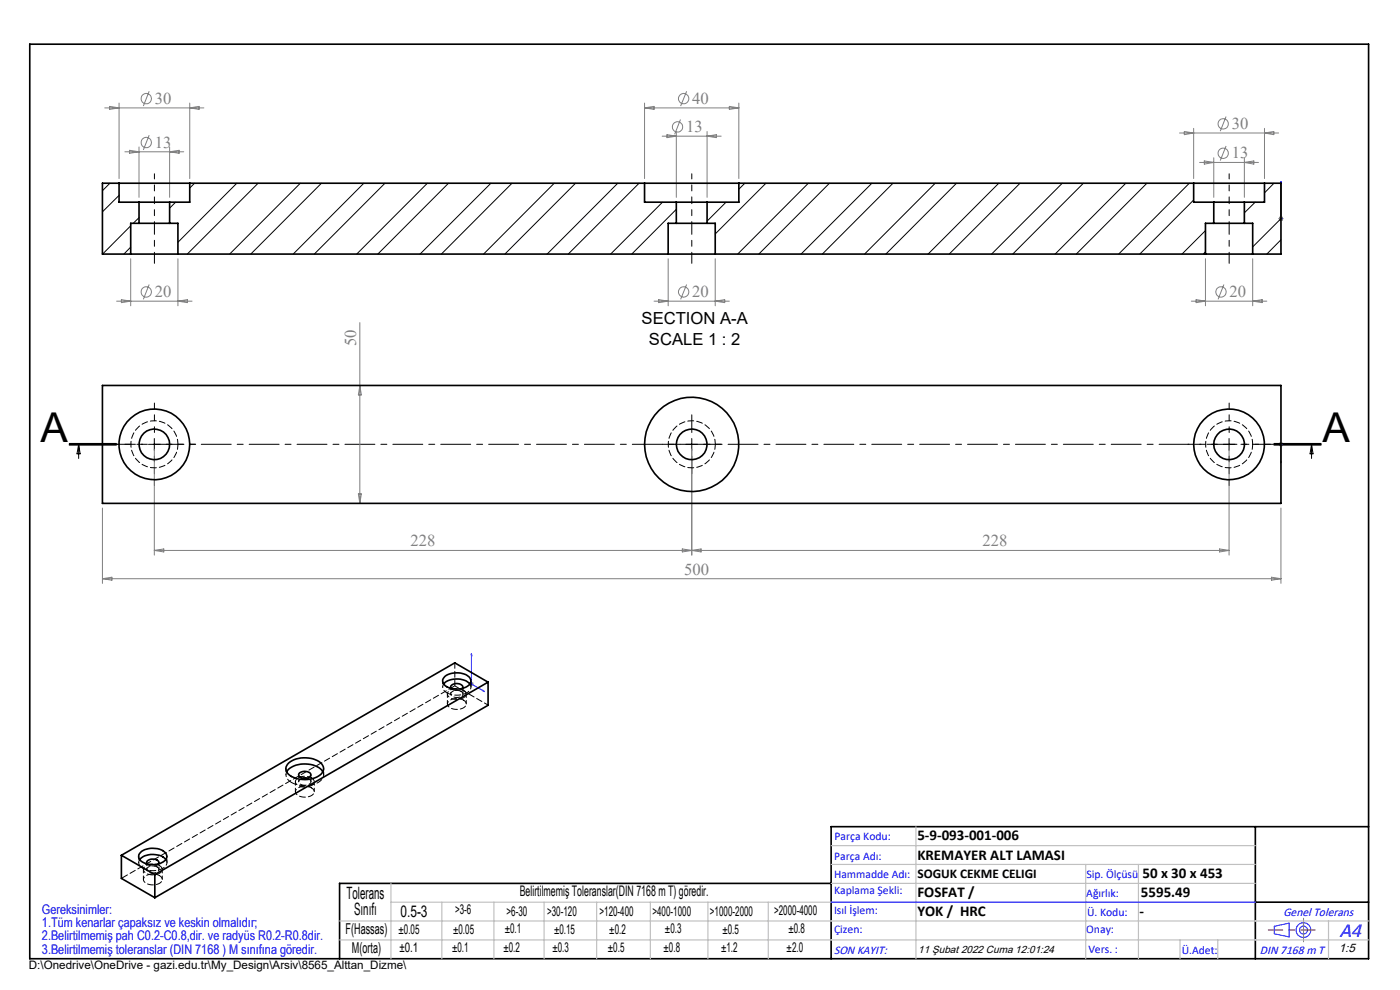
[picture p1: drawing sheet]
<svg xmlns="http://www.w3.org/2000/svg" width="297mm" height="210mm" viewBox="0 0 297 210" stroke-linecap="round" stroke-linejoin="round" font-family="sans-serif">
<g fill="none" stroke="#808080" stroke-width=".21">
<path d="M31.6 19.4l-1.2 3.1M145.7 19.4l-1.3 3.1M22.2 22.9h21.1M23.2 22.6l2.1 .3-2.1 .3zM25.3 21.9v16M26.5 32.2h12.5M27.5 31.9l2 .3-2 .3zM29.5 31.2v10.7M31.6 28.7l-1.2 3.1M36 31.2v10.7M36 32.2l2-.3v.6zM40.3 21.9v16"/>
<path d="M40.3 22.9l1.9-.3v.6zM136.7 22.9h20M136.7 21.9v16M136.7 22.9l2-.3v.6zM140.5 28.9h12.5M141.5 28.6l2 .3-2 .3zM143.5 27.9v14M144.4 25.4l-1.3 3.1M150 27.9v14M150 28.9l2-.3v.6zM154.7 22.6l2 .3-2 .3zM156.7 21.9v16"/>
<path d="M250.2 28.2h21.1M251.2 27.9l2 .3-2 .4zM253.2 27.2v10.7M254.5 34.5h12.5M255.5 34.1l2 .4-2 .3zM257.5 33.5v8.4M260.1 24.7l-1.2 3.1M260.1 31l-1.2 3.1M264 33.5v8.4M264 34.5l2-.4v.7zM268.3 27.2v10.7M268.3 28.2l1.9-.3v.7z"/>
<path d="M27.7 54.9v10M37.7 54.9v10M141.7 54.9v10M151.7 54.9v10M255.7 54.9v10M265.7 54.9v10M271.3 46.4h.9M271.4 46l.7 .7M271.7 45.9v1M272.1 46l-.7 .7M24.7 63.9h16M25.8 63.6l1.9 .3-1.9 .3z"/>
<path d="M31.6 60.4l-1.2 3.1M37.7 63.9l2.1-.3v.6zM76.3 68.4v38.4M138.7 63.9h16M139.7 63.6l2 .3-2 .3zM145.7 60.4l-1.3 3.1M151.7 63.9l2-.3v.6zM252.7 63.9h16M253.8 63.6l1.9 .3-1.9 .3zM259.6 60.4l-1.2 3.1M265.7 63.9l2.1-.3v.6zM32.7 95.3v22.4"/>
<path d="M76.3 81.8l.4 2h-.7zM146.8 95.3v22.4M260.7 95.3v22.4M271.3 94.3h.9M271.4 93.9l.7 .7M271.7 93.8v.9M272.1 93.9l-.7 .7M21.7 107.8v15.9M32.7 116.8l2-.4v.7zM76 104.8h.7l-.4 2zM144.7 116.4l4 .7v-.7l-4 .7zM258.7 116.4l2 .4-2 .3z"/>
<path d="M260.7 116.8h-228M271.7 107.8v15.9M21.7 122.8h250M21.7 122.8l2-.4v.7zM269.7 122.4l2 .4-2 .3zM99.5 145.1h1M99.7 144.7l.7 .7M100 144.6v1M100.4 144.7l-.7 .7"/>
<circle cx="31" cy="20.9" r="1.1"/>
<circle cx="31" cy="30.2" r="1.1"/>
<circle cx="143.7" cy="26.9" r="1.09"/>
<circle cx="145" cy="20.9" r="1.09"/>
<circle cx="259.5" cy="26.3" r="1.1"/>
<circle cx="259.5" cy="32.5" r="1.1"/>
<circle cx="31" cy="61.9" r="1.1"/>
<circle cx="145" cy="61.9" r="1.09"/>
<circle cx="259" cy="61.9" r="1.1"/>
</g>
<g fill="none" stroke="#00f" stroke-width=".21">
<path d="M271.7 38.5v.4v-.4M271.7 38.5v7.9M271.7 46.3v.2zM271.7 46.4h.1M271.7 98.2v-.4v.4M271.7 94.1v.3zM271.7 94.3h.1M271.7 94.3v3.9M100 138.6l.1 .4-.2-.1zM100 138.6v6.5l2.8 1.6M102.5 146.5l.3 .2-.3-.1zM176.3 191.4h90"/>
<path d="M270.3 196.5l3.2-.7v2.9l-3.2-.6z"/>
<circle cx="276.5" cy="197.3" r="1.57"/>
<circle cx="276.5" cy="197.3" r=".83"/>
</g>
<path d="M32.8 47.4v-4.5M146.8 47.4v-4.5M260.8 47.4v-4.5" fill="none" stroke="#000" stroke-width=".21" stroke-dasharray="15.2 1.3 1.3 1.3" stroke-dashoffset="14.9"/>
<path d="M32.8 42.9v-6M146.8 42.9v-6M260.8 42.9v-6" fill="none" stroke="#000" stroke-width=".21" stroke-dasharray="15.2 1.3 1.3 1.3" stroke-dashoffset="14.1"/>
<path d="M32.8 47.4v8.5M146.8 47.4v8.5M260.8 47.4v8.5" fill="none" stroke="#000" stroke-width=".21" stroke-dasharray="15.2 1.3 1.3 1.3" stroke-dashoffset="12.9"/>
<path d="M144.3 94.2h-3.8M146.8 91.7v-3.7M146.8 96.7v3.8M149.3 94.2h3.7" fill="none" stroke="#000" stroke-width=".21" stroke-dasharray="15.2 1.3 1.3 1.3"/>
<path d="M30.3 94.2h-6.3M32.8 91.7v-6.2M32.8 96.7v6.3M35.3 94.2h6.2M258.3 94.2h-6.3M260.8 91.7v-6.2M260.8 96.7v6.3M263.3 94.2h6.2" fill="none" stroke="#000" stroke-width=".21" stroke-dasharray="15.2 1.3 1.3 1.3" stroke-dashoffset="14"/>
<path d="M280.3 94.2h-265.6" fill="none" stroke="#000" stroke-width=".21" stroke-dasharray="6.3 1.3 1.3 1.3" stroke-dashoffset="2.5"/>
<g fill="none" stroke="#000" stroke-width=".21">
<path d="M14.7 94.4h10zM14.7 94.2h10M14.7 94.1h10M16.7 94.3l.3 2h-.7zM16.7 94.3v3M31.5 94.3h2.5M32.7 93v2.5M145.5 94.3h2.5M146.8 93v2.5M259.5 94.3h2.5M260.7 93v2.5M270.3 94.2h10"/>
<path d="M270.3 94.1h10M270.3 94.4h10M278.2 94.3v3M278.2 94.3l.4 2h-.7z"/>
</g>
<path d="M6.3 9.4h284v194h-284zM266.3 175.4v28M290.3 175.4h-114v28M176.3 187.4h-104.3v16M266.3 191.4h24" fill="none" stroke="#000" stroke-width=".35"/>
<path d="M279 197.3h-9.9" fill="none" stroke="#f00" stroke-width=".21" stroke-dasharray="15.2 1.3 1.3 1.3" stroke-dashoffset="12.2"/>
<path d="M276.5 197.3v2.5M276.5 197.3v-2.5" fill="none" stroke="#808080" stroke-width=".21" stroke-dasharray="15.2 1.3 1.3 1.3"/>
<g fill="none" stroke="#c0c0c0" stroke-width=".25">
<path d="M176.3 179.4h90M194.3 175.4v28M72 199.4h218.3M72 195.4h218.3M82.9 187.4v16M82.9 191.4h183.4M93.7 191.4v12M104.8 191.4v12M115.4 191.4v12M126.6 191.4v12M138 191.4v12M150.2 191.4v12"/>
<path d="M163 191.4v12M176.3 183.4h90M176.3 187.4h90M230.3 183.4v20M241.5 183.4v20M250.3 199.4v4M258.3 199.4v4M281.8 195.4v8"/>
</g>
<g fill="#00f">
<path d="M271.7 97.8v.4zM271.7 94.1v.3z"/>
<path d="M102.5 146.5l.3 .2-.3-.1zM100 138.6l.1 .4-.2-.1zM271.7 46.3v.2zM271.7 38.5v.4zM271.7 46.3v.2zM271.7 38.5v.4z"/>
</g>
<g fill="none" stroke="#000" stroke-width=".35">
<path d="M25.3 38.9h15M25.3 38.9h-3.6v15h6M25.3 38.9v4h4.2M40.3 38.9v4h-4.3M40.3 38.9h96.4M136.7 38.9h20M136.7 38.9v4h6.8M156.7 38.9v4h-6.7M156.7 38.9h96.5M253.2 38.9h15.1M253.2 38.9v4h4.3M268.3 38.9h3.4v15h-6"/>
<path d="M268.3 38.9v4h-4.3M27.7 53.9h10M29.5 47.4h6.5M29.5 42.9h6.5M29.5 42.9v4.5M29.5 47.4h-1.8v6.5M36 42.9v4.5M36 47.4h1.7v6.5M37.7 53.9h104M141.7 53.9h10M143.5 47.4h6.5M143.5 42.9h6.5"/>
<path d="M143.5 42.9v4.5M143.5 47.4h-1.8v6.5M150 42.9v4.5M150 47.4h1.7v6.5M151.7 53.9h104M255.7 53.9h10M257.5 47.4h6.5M257.5 42.9h6.5M257.5 42.9v4.5M257.5 47.4h-1.8v6.5M264 42.9v4.5M264 47.4h1.7v6.5"/>
<path d="M21.7 81.8h250v25h-250zM94.1 145.1a4.1 4.1 0 0 1 5.6 0M94.4 143.5a4.3 4.3 0 0 1 5.3 .2 1.3 1.3 0 0 1-.8 2 4.2 4.2 0 0 1-4.8-.7l-.2-.8zM95.7 146a.76 .76 0 0 1 .9-1 1.3 1.3 0 0 1 1.6 .8l-.1 .2M103.5 144.7v4.9l-70.7 40.8M103.5 144.7l-70.7 40.8M103.5 144.7l-7-4.1-70.7 40.8M60.8 163.7a5 5 0 0 1 5.6-1.4l1.3 .5 .8 .9M61.2 161.8a5.7 5.7 0 0 1 7.1 .3 1.78 1.78 0 0 1-1.1 2.7 5.6 5.6 0 0 1-6.3-.9l-.1-.3a1.47 1.47 0 0 1 .4-1.8zM63.6 163.9a1.82 1.82 0 0 1 2.3 .3 1.07 1.07 0 0 1-1.4 .9h-.3a.71 .71 0 0 1-.7-.4 .71 .71 0 0 1 .1-.8zM64.4 165.1h.5M25.8 181.4v4.9l7 4.1"/>
<path d="M25.8 181.4l7 4.1M29.6 182.3a4.1 4.1 0 0 1 5.6 0M29.8 180.8a4.1 4.1 0 0 1 5.4 .3 1.36 1.36 0 0 1-.9 1.9 3.9 3.9 0 0 1-4.8-.9v-.8zM31.2 183.3a.82 .82 0 0 1 1-1.1 1.11 1.11 0 0 1 1.5 .9l-.1 .2M32.8 185.5v4.9"/>
<circle cx="32.7" cy="94.3" r="3.3"/>
<circle cx="32.7" cy="94.3" r="7.5"/>
<circle cx="146.7" cy="94.3" r="10"/>
<circle cx="146.7" cy="94.3" r="3.3"/>
<circle cx="260.7" cy="94.3" r="7.5"/>
<circle cx="260.7" cy="94.3" r="3.3"/>
</g>
<path d="M37.8 94.2a5 5 0 0 1-7.3 4.5 5 5 0 0 1-.8-8.4 5 5 0 0 1 8 3l.1 .9M151.8 94.2a5 5 0 0 1-7.3 4.5 5 5 0 0 1-.8-8.4 5 5 0 0 1 8 3l.1 .9M265.8 94.2a5 5 0 0 1-7.3 4.5 5 5 0 0 1-.8-8.4 5 5 0 0 1 8 3l.1 .9M94.8 147a4.3 4.3 0 0 0 4.9-.7l.2-.5-.2-.7M97.8 146.7a1.57 1.57 0 0 0-2.2 .5 1.52 1.52 0 0 0 2.6 .1l-.1-.3-.3-.3M60.8 163.7a1.67 1.67 0 0 0 1 2.3M33.3 183.9a1.57 1.57 0 0 0-2.2 .5 1.52 1.52 0 0 0 2.6 .1v-.3l-.4-.3M33.6 183.2a1.78 1.78 0 0 1-2.4 0" fill="none" stroke="#000" stroke-width=".21" stroke-dasharray="1.3 .6" stroke-dashoffset=".2"/>
<path d="M95.7 146l.3 .3M29.6 182.3a1.28 1.28 0 0 0 .9 2 4.1 4.1 0 0 0 4.8-.8l.1-.6-.2-.6" fill="none" stroke="#000" stroke-width=".21" stroke-dasharray="1.3 .6"/>
<path d="M94.1 145.1a1.25 1.25 0 0 0 .7 1.9M96 146.3a1.85 1.85 0 0 0 2.1-.3M96.5 145.5l7.1 4.1M98.3 146.4a.9 .9 0 0 1 .6 .9 .9 .9 0 0 1-.8 .8 2.52 2.52 0 0 1-3.2-.8 1.82 1.82 0 0 1 2.4-1.2l1 .3M98.3 148.5a.9 .9 0 0 1 .6 1 .9 .9 0 0 1-.8 .7 2.52 2.52 0 0 1-3.2-.7 1.82 1.82 0 0 1 2.4-1.3l1 .3M66.1 165a.9 .9 0 0 1 .6 1 .9 .9 0 0 1-.8 .7 2.52 2.52 0 0 1-3.2-.7 1.82 1.82 0 0 1 2.4-1.3l1 .3M66.1 167.1a.9 .9 0 0 1 .6 1 .9 .9 0 0 1-.8 .8 2.52 2.52 0 0 1-3.2-.8 1.82 1.82 0 0 1 2.4-1.3l1 .3M33.8 183.6a.9 .9 0 0 1 .6 1 .9 .9 0 0 1-.8 .8 2.52 2.52 0 0 1-3.2-.8 1.82 1.82 0 0 1 2.4-1.3l1 .3M33.8 185.7a.9 .9 0 0 1 .6 1 .9 .9 0 0 1-.8 .8 2.52 2.52 0 0 1-3.2-.8 1.82 1.82 0 0 1 2.4-1.3l1 .3" fill="none" stroke="#000" stroke-width=".21" stroke-dasharray="1.3 .6" stroke-dashoffset=".4"/>
<path d="M25.8 186.3l70.7-40.8" fill="none" stroke="#000" stroke-width=".21" stroke-dasharray="1.3 .6" stroke-dashoffset="-.2"/>
<path d="M96.5 140.6v4.9M61.8 166a5.9 5.9 0 0 0 6.4-.6l.5-.9-.2-.8" fill="none" stroke="#000" stroke-width=".21" stroke-dasharray="1.3 .6" stroke-dashoffset=".1"/>
<path d="M65.6 165.3l-.7-.2" fill="none" stroke="#000" stroke-width=".21" stroke-dasharray="1.3 .6" stroke-dashoffset=".3"/>
<path d="M64.4 165.1a.73 .73 0 0 0-.8 .3 .73 .73 0 0 0 0 .9 1.69 1.69 0 0 0 2.4-.4l-.1-.3-.3-.3" fill="none" stroke="#000" stroke-width=".21" stroke-dasharray="1.3 .6" stroke-dashoffset="-.1"/>
<path d="M93.9 144.4v1.3M95.6 145.7v1.5M98.2 147.2v-1.5M99.9 145.7v-1.3M60.7 163v1.3M63.4 164.3v1.5M66 165.8v-1.5M68.7 164.3v-1.3M29.4 181.7v1.3M31.1 183v1.4M33.7 184.4v-1.4M35.4 183v-1.3" fill="none" stroke="#000" stroke-width=".21" stroke-dasharray="1.3 .6" stroke-dashoffset=".7"/>
<path d="M94.9 147.2v2.1M98.9 149.3v-2.1M62.7 165.8v2.1M66.7 167.9v-2.1M30.4 184.4v2.2M34.4 186.6v-2.2" fill="none" stroke="#000" stroke-width=".21" stroke-dasharray="1.3 .6" stroke-dashoffset=".5"/>
<g fill="none" stroke="#000" stroke-width=".21">
<path d="M23.3 38.9l-1.6 1.6M41.3 38.9l-1 1M50.2 38.9l-12.5 12.5M54.8 38.9l-15.1 15M63.7 38.9l-15 15M68.2 38.9l-15 15M77.2 38.9l-15 15M81.7 38.9l-15 15M90.7 38.9l-15 15M95.1 38.9l-14.9 15M104.1 38.9l-15 15M108.6 38.9l-15 15"/>
<path d="M117.6 38.9l-15 15M122.1 38.9l-15 15M131.1 38.9l-15 15M135.6 38.9l-15.1 15M158 38.9l-1.3 1.2M162.5 38.9l-10.8 10.7M171.5 38.9l-15 15M176 38.9l-15 15M185 38.9l-15.1 15M189.4 38.9l-15 15M198.4 38.9l-15 15M202.9 38.9l-15 15"/>
<path d="M211.9 38.9l-15 15M216.4 38.9l-15 15M225.4 38.9l-15 15M229.8 38.9l-15 15M238.8 38.9l-15 15M243.3 38.9l-15 15M252.3 38.9l-15 15M270.3 38.9l-2 2M25.3 41.4l-3.6 3.5M27.7 47.9l-5.9 6M27.7 52.4l-1.4 1.5M29.5 46.2l-1.2 1.2"/>
<path d="M37.3 42.9l-1.3 1.3M140.5 42.9l-11 11M143.5 44.4l-9.5 9.5M154 42.9l-4 4M253.2 42.4l-11.4 11.5M255.7 48.9l-4.9 5M255.7 53.4l-.4 .5M257.5 47.2l-.2 .2M266.3 42.9l-2.3 2.2M271.7 46.4l-6 6M271.7 50.9l-3 3"/>
</g>
<g font-size="8.7">
<text x="8.6" y="93.8">A</text>
<text x="280.6" y="93.8">A</text>
</g>
<text font-size="4.4" fill="#00f" x="284.2" y="198.7">A4</text>
<g font-size="3.6">
<text x="73.5" y="190.7">Tolerans</text>
<text x="75.1" y="194.1">Sınıfı</text>
</g>
<g font-size="3.5" fill="#808080">
<text x="32.9" y="22">30</text>
<text x="146.9" y="22">40</text>
<text x="145.6" y="28">13</text>
<text x="261.3" y="27.4">30</text>
<text x="32.9" y="31.3">13</text>
<text x="261.3" y="33.6">13</text>
<text x="32.9" y="63">20</text>
<text x="146.9" y="63">20</text>
<text x="260.9" y="63">20</text>
<text x="75.5" y="73.5" transform="rotate(-90 75.5 73.5)">50</text>
<text x="87.1" y="115.9">228</text>
<text x="208.5" y="115.9">228</text>
<text x="145.2" y="121.9">500</text>
</g>
<g font-size="3.5">
<text x="136.1" y="68.7">SECTION A-A</text>
<text x="137.7" y="73.2">SCALE 1 : 2</text>
</g>
<text font-size="3.4" x="85" y="194.4">0.5-3</text>
<g font-size="3.2">
<text x="194.6" y="178.2">5-9-093-001-006</text>
<text x="194.6" y="182.4">KREMAYER ALT LAMASI</text>
<text x="194.6" y="190.2">FOSFAT /</text>
<text x="242" y="190.2">5595.49</text>
<text x="242.4" y="186.2">50 x 30 x 453</text>
<text x="194.6" y="194.3">YOK / HRC</text>
<text x="241.7" y="194.3">-</text>
<text x="73.3" y="198.1">F(Hassas)</text>
<text x="74.7" y="202.2">M(orta)</text>
</g>
<text font-size="3.1" x="110.3" y="190.1">Belirtilmemiş Toleranslar(DIN 7168 m T) göredir.</text>
<g font-size="2.8">
<text x="194.6" y="186.2">SOGUK CEKME CELIGI</text>
<text x="96.5" y="193.9">&gt;3-6</text>
<text x="107.1" y="198">±0.1</text>
<text x="107.5" y="194.2">&gt;6-30</text>
<text x="116.1" y="194.2">&gt;30-120</text>
<text x="127.2" y="194.2">&gt;120-400</text>
<text x="138.4" y="194.2">&gt;400-1000</text>
<text x="150.6" y="194.2">&gt;1000-2000</text>
<text x="164.2" y="194.2">&gt;2000-4000</text>
<text x="167.2" y="198">±0.8</text>
<text x="84.6" y="198.2">±0.05</text>
<text x="84.7" y="201.9">±0.1</text>
<text x="95.9" y="201.9">±0.1</text>
<text x="96.1" y="198.1">±0.05</text>
<text x="106.8" y="201.9">±0.2</text>
<text x="117.2" y="202">±0.3</text>
<text x="117.5" y="198.1">±0.15</text>
<text x="129" y="201.9">±0.5</text>
<text x="129.3" y="198">±0.2</text>
<text x="140.8" y="201.9">±0.8</text>
<text x="141.1" y="198">±0.3</text>
<text x="153" y="201.9">±1.2</text>
<text x="153.3" y="198">±0.5</text>
<text x="166.9" y="201.8">±2.0</text>
</g>
<g font-size="2.8" fill="#0000e8">
<text x="8.9" y="193.8">Gereksinimler:</text>
<text x="8.9" y="196.6">1.Tüm kenarlar çapaksız ve keskin olmalıdır;</text>
<text x="8.9" y="199.5">2.Belirtilmemiş pah C0.2-C0.8,dir. ve radyüs R0.2-R0.8dir.</text>
<text x="8.9" y="202.3">3.Belirtilmemiş toleranslar (DIN 7168 ) M sınıfına göredir.</text>
</g>
<g font-size="2.6" fill="#00f">
<text x="272.3" y="194.3">Genel Tolerans</text>
<text x="176.9" y="202.3">SON KAYIT:</text>
<text x="267.3" y="202.3">DIN 7168 m T</text>
</g>
<text font-size="2.6" x="284" y="202">1:5</text>
<g font-size="2.5" fill="#00f">
<text x="177" y="178.2">Parça Kodu:</text>
<text x="177" y="182.4">Parça Adı:</text>
<text x="176.9" y="186.2">Hammadde Adı:</text>
<text x="177" y="189.7">Kaplama Şekli:</text>
<text x="230.5" y="190.2">Ağırlık:</text>
<text x="230.5" y="186.2">Sip. Ölçüsü</text>
<text x="176.9" y="193.9">Isıl İşlem:</text>
<text x="177" y="197.8">Çizen:</text>
<text x="230.4" y="197.8">Onay:</text>
<text x="230.6" y="194.3">Ü. Kodu:</text>
<text x="230.9" y="202.1">Vers. :</text>
<text x="250.7" y="202.3">Ü.Adet:</text>
</g>
<text font-size="2.5" x="6.1" y="205.5">D:\Onedrive\OneDrive - gazi.edu.tr\My_Design\Arsiv\8565_Alttan_Dizme\</text>
<text font-size="2.2" x="194.8" y="202.1">11 Şubat 2022 Cuma 12:01:24</text>
</svg>
